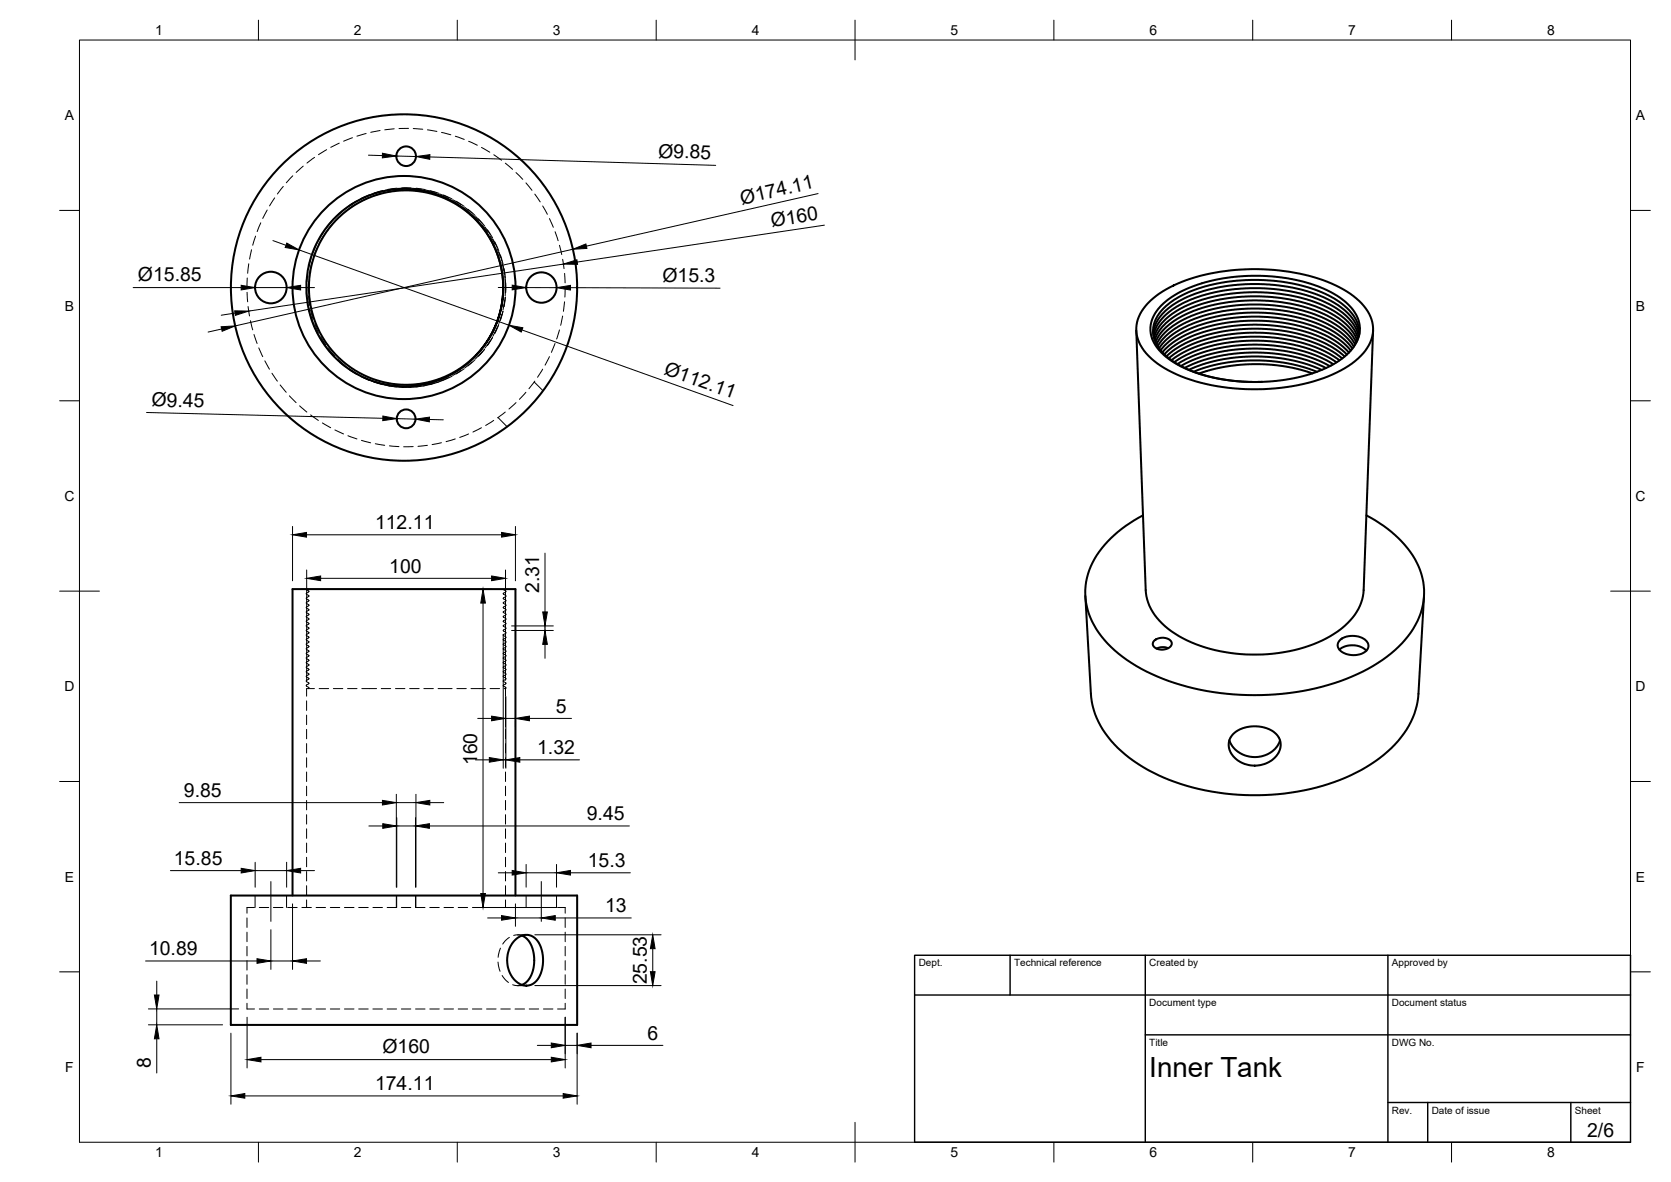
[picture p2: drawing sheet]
<svg xmlns="http://www.w3.org/2000/svg" width="420mm" height="297mm" viewBox="0 0 420 297" stroke-linecap="round" stroke-linejoin="round" font-family="sans-serif">
<!-- layer: Hidden -->
<g fill="none" stroke="#000" stroke-width=".25">
<path d="M79.1 39.5l-1.9 1.5M82.1 37.6l-2 1.3M85.3 36l-2.1 1M88.6 34.6l-2.2 .9M92.1 33.6l-2.4 .6M95.6 32.8l-2.4 .5M99.1 32.4l-2.3 .2M102.7 32.3h-2.4M103.9 32.3l2.4 .2M107.5 32.6l2.4 .4M111 33.3l2.3 .6M114.5 34.2l2.2 .8"/>
<path d="M117.8 35.5l2.2 1M121.1 37l2 1.3M124.2 38.9l1.9 1.4M64.3 59.3l-.8 2.3M65.6 56l-.9 2.2M67.2 52.8l-1.1 2.1M69.1 49.7l-1.3 2M71.2 46.8l-1.5 2M73.6 44.2l-1.6 1.7M76.2 41.7l-1.7 1.6M81.2 58.5l-1.2 2.1M81.3 59.4l-1.1 2"/>
<path d="M81.8 57.6l-1.3 2M83.4 55.7l-1.5 1.8M83.5 56.5l-1.5 1.9M84.1 54.8l-1.6 1.8M86 53.2l-1.8 1.6M86 53.9l-1.8 1.7M86.7 52.5l-1.8 1.5M88.8 51.1l-1.9 1.3M89.5 51.3l-2.6 1.9M89.7 50.5l-2 1.3M92 49.4l-2.1 1.1M92.7 49.7l-2.1 1"/>
<path d="M92.9 48.9l-2.2 1M95.4 48.2l-2.3 .7M96.1 48.6l-2.3 .7M96.3 47.9l-2.3 .6M98.8 47.5l-2.3 .4M99.6 47.9l-2.3 .4M99.8 47.3l-2.3 .3M101 47.2h2.4M102.4 47.3l-2.4 .1M103.2 47.8h-2.4M103.6 47.3l2.4 .3M104.4 47.9l3.8 .6"/>
<path d="M104.6 47.3l2.4 .4M107.1 47.8l2.4 .6M108.1 47.9l2.3 .7M109.3 48.8l2.3 .8M110.6 48.8l2.2 .9M111.5 49l2.2 1M112.7 50l2.1 1.1M113.8 50.2l2.1 1.2M114.7 50.6l2 1.3M115.8 51.8l2 1.4M116.9 52.1l1.8 1.5M117.7 52.6l1.8 1.6"/>
<path d="M118.7 53.9l1.7 1.7M119.6 54.4l1.6 1.7M120.3 55l1.6 1.8M121.2 56.5l1.4 1.8M122 57.1l1.3 1.9M122.6 57.7l1.2 2.1M123.3 59.3l1.2 2.1M127.1 41l1.8 1.6M129.8 43.4l1.6 1.7M132.2 46l1.6 1.8M134.5 48.8l1.3 1.9M136.5 51.8l1.1 2.1"/>
<path d="M138.2 54.9l.9 2.2M139.6 58.2l.7 2.3M62.1 73.5l.2 2.3M62.2 69.9l-.1 2.3M62.4 77l.3 2.4M62.5 66.3l-.2 2.4M63.2 62.8l-.4 2.3M77.1 72l.1 2.4M77.3 75.6l.4 2.3M77.4 68.4l-.2 2.4M77.6 70.9l-.1 2.3M77.6 74.4l.3 2.4"/>
<path d="M77.7 77.9l.8 2.8M78 79l.8 2.3M78.1 77.9l.6 2.3M78.2 64.9l-.6 2.4M78.5 63.9l-.8 2.7M78.5 65.9l-.8 3.8M79.5 61.6l-.9 2.2M79.7 62.5l-.9 2.2M79.9 60.6l-1 2.2M123.9 60.1l1.1 2.1M124.4 60.8l1 2.2M125 62.5l.8 2.2"/>
<path d="M125.4 63.3l.8 2.2M125.8 64.1l.7 2.3M126.2 79l-.8 2.3M126.2 65.8l.5 2.4M126.4 78.2l-.6 2.3M126.5 66.7l.4 2.4M126.5 78.2l-.7 2.3M126.7 67.5l.4 2.4M126.9 75.5l-.4 2.4M126.9 69.3l.2 2.5M127 74.7l-.3 2.4M127 70.2l.1 1.6"/>
<path d="M127.1 74.6l-.4 2.4M127.1 71.8v1.7M127.1 71.8l-.1 2.5M127.2 71.1v2.4M140.7 61.6l.5 2.4M141.5 79.4l-.5 2.4M141.5 65.2l.3 2.3M141.9 75.8l-.2 2.4M142 68.7l.1 2.4M142.1 72.3l-.1 2.4M63 80.6l.5 2.3M63.9 84.1l.7 2.2"/>
<path d="M65.1 87.4l1 2.2M66.6 90.7l1.2 2.1M68.4 93.8l1.3 2M70.4 96.7l1.6 1.9M72.8 99.5l1.6 1.7M78.9 81.8l1 2.1M79.1 81.4l1 2.2M79.2 82.4l1.1 2.1M80.5 85l1.3 2M80.6 84.6l1.3 2M80.9 85.6l1.4 1.9M82.5 87.9l1.6 1.8"/>
<path d="M82.6 87.6l1.5 1.8M83 88.4l1.6 1.8M84.9 90.5l1.8 1.6M84.9 90.3l1.8 1.5M85.5 91l1.9 1.5M87.7 92.8l2 1.3M87.7 92.6l2 1.3M88.4 93.2l2 1.2M90.7 94.5l2.2 1M90.7 94.6l2.2 1M91.5 94.9l1.4 .6M92.9 95.5l2.4 .8"/>
<path d="M92.9 95.5l1.7 .6M94 96l2.3 .7M95.7 96.5l2.3 .5M96.5 96.6l2.3 .5M97.5 96.9l2.3 .3M99.2 97.2l2.4 .1M100 97.2l2.4 .1M101 97.3h2.4M105.1 97.2l-2.3 .1M106 97l-2.4 .2M106.9 96.9l-2.3 .3M108.6 96.5l-2.3 .5"/>
<path d="M109.4 96.2l-2.3 .6M110.4 96l-2.3 .6M111.4 95.6l-1.6 .5M112.8 94.9l-2.2 .9M113.7 94.5l-2.2 1M115.9 93.1l-2.1 1.2M116.7 92.7l-2 1.3M118.7 91l-1.8 1.5M119.5 90.4l-1.8 1.6M121.2 88.4l-1.6 1.8M121.8 87.8l-1.1 1.3M121.9 87.7l-1.6 1.8"/>
<path d="M123.3 85.5l-1.4 2M123.8 84.9l-1.3 2M123.8 84.8l-1.2 2M125 82.4l-1.1 2.1M125.4 81.6l-1 2.2M125.4 81.6l-1 2.1M132.2 98.6l-1.6 1.8M134.3 96l2.2 2.2M134.5 95.8l-1.5 1.9M136.4 92.8l-1.2 2M138.2 89.6l-1.1 2.2M139.6 86.3l-1 2.2"/>
<path d="M140.7 82.9l-.7 2.3M75.3 102l1.9 1.6M78.1 104.3l2 1.3M81.1 106.3l2 1.2M84.2 108l2.2 1.1M87.5 109.5l2.2 .8M90.9 110.7l2.3 .6M94.4 111.5l2.3 .4M97.9 112l2.4 .2M103.9 112.2l-2.4 .1M107.5 111.9l-2.4 .3M111 111.3l-2.4 .4"/>
<path d="M114.5 110.3l-2.3 .7M117.8 109.1l-2.2 .8M121.1 107.5l-2.2 1.1M124.1 105.6l-2 1.3M125.2 104.9l2.3 2.3M127 103.6l-1.9 1.4M129.8 101.2l-1.8 1.6M77 148l.7 .6-.7 .5v.3l.7 .3-.7 .5v.3l.7 .4-.7 .5 .1 .3 .6 .3-.7 .6v.2l.7 .4-.7 .5v.3l.7 .4-.7 .5v.2l.7 .4-.7 .5v.3l.7 .4-.7 .5v.2l.7 .4-.7 .5v.3l.7 .4-.7 .5 .1 .3 .6 .3-.7 .5v.3l.7 .4-.7 .5v.3l.7 .3-.7 .5v.3l.7 .4-.7 .5v.3l.7 .4-.7 .5v.2l.7 .4-.7 .5v.3l.7 .4-.7 .5v.2l.7 .4-.7 .5v.3l.7 .4-.7 .5v.2l.7 .4-.7 .5v.3l.7 .4-.7 .5 .1 .3 .6 .3-.2 .2M126.5 148l.7 .5-.1 .3-.6 .3 .7 .6-.1 .3-.6 .3 .7 .5-.1 .3-.6 .4 .7 .5-.1 .3-.6 .3 .7 .5-.1 .3-.6 .4 .7 .5-.1 .3-.6 .3 .7 .6-.1 .2-.6 .4 .7 .5-.1 .3-.6 .3 .7 .6-.1 .2-.6 .4 .7 .5-.1 .3-.6 .3 .7 .6-.1 .2-.6 .4 .7 .5-.1 .3-.6 .3 .7 .6-.1 .3-.6 .3 .7 .5-.1 .3-.6 .4 .7 .5-.1 .3-.6 .3 .7 .5-.1 .3-.6 .4 .7 .5-.1 .3-.6 .3 .7 .6-.1 .2-.6 .4 .7 .5-.1 .3-.6 .3 .7 .6-.1 .3-.6 .3 .7 .5-.1 .3-.6 .3 .7 .5-.1 .3M77.1 176.1v2.4M77.1 179.7v2.4M79.1 173h-2v1.9"/>
<path d="M80.2 173h2.4M83.8 173h2.4M87.4 173h2.4M91 173h3.7M95.9 173h2.3M99.4 173h2.4M103 173h2.4M106.6 173h2.4M110.2 173h3.5M114.9 173h2.3M118.4 173h3.6M123.2 173h2.4"/>
<path d="M126.8 173h.3M127.1 173v1.9M127.1 176.1v2.4M127.1 179.7v2.4M77.1 183.3v2.4M77.1 186.9v2.3M77.1 190.4v2.4M77.1 194v2.4M77.1 197.6v2.4M127.1 183.3v2.4M127.1 186.9v2.3M127.1 190.4v2.4"/>
<path d="M127.1 194v2.4M127.1 197.6v2.4M77.1 201.2v2.3M77.1 204.7v2.4M77.1 208.3v2.4M77.1 211.9v2.4M77.1 215.4v2.4M77.1 219v2.4M127.1 201.2v2.3M127.1 204.7v2.4M127.1 208.3v2.4M127.1 211.9v2.4"/>
<path d="M127.1 215.4v2.4M127.1 219v2.4M62.1 230.7v2.4M62.1 234.3v2.4M62.1 237.8v2.4M64 228.1h-1.9v1.4M64.1 225.1v3M65.2 228.1h2.4M68.7 228.1h2.4M72.1 225.1v3M72.3 228.1h2.4M75.9 228.1h2.4"/>
<path d="M77.1 222.6v2.4M77.1 226.2v1.9M79.5 228.1h2.4M83.1 228.1h2.3M86.6 228.1h2.4M90.2 228.1h2.4M93.8 228.1h2.4M97.3 228.1h2.4M99.7 225.1v3M100.9 228.1h2.4M104.5 225.1v3h2.4M104.6 225.1v3"/>
<path d="M108.1 228.1h2.3M111.6 228.1h2.4M115.2 228.1h2.4M118.8 228.1h2.4M122.3 228.1h2.4M125.8 238.3l-.6 2.3M125.9 228.1h2.4M127.1 222.6v2.4M127.1 226.2v1.9M128.1 235.6l-1.1 .8-.6 .8M129.2 235.1l1.2-.2 .8 .2M129.5 228.1h2.4"/>
<path d="M130.1 234.9h2.3M132.3 225.1v3M133.1 228.1h2.3M136.7 228.1h2.3M139.9 225.1v3M140.2 228.1h1.9v1.4M142.1 230.7v2.4M142.1 234.3v2.4M142.1 237.8v2.4M62.1 252.1v1.5h1.9M62.1 241.4v2.4M62.1 245v2.4"/>
<path d="M62.1 248.5v2.4M65.2 253.6h2.4M68.7 253.6h2.4M72.3 253.6h2.4M75.9 253.6h2.4M79.5 253.6h2.4M83.1 253.6h2.3M86.6 253.6h2.4M90.2 253.6h2.4M93.8 253.6h2.4M97.3 253.6h2.4M100.9 253.6h2.4"/>
<path d="M104.5 253.6h2.4M108.1 253.6h2.3M111.6 253.6h2.4M115.2 253.6h2.4M118.8 253.6h2.4M122.3 253.6h2.4M125.2 241.8l.5 2.3M125.9 253.6h2.4M126.3 245.1l.7 1.1 .8 .7M128.9 247.5l1.1 .2 1.2-.2M129.5 253.6h2.4M130.1 247.7h2.3"/>
<path d="M133.1 253.6h2.3M136.7 253.6h2.3M142.1 252.1v1.5h-1.9M142.1 241.4v2.4M142.1 245v2.4M142.1 248.5v2.4"/>
</g>
<!-- layer: Visible -->
<g fill="none" stroke="#000" stroke-width=".51">
<path d="M77.7 77.9a25 25 0 0 1 1.1-14.8l1.7-3.7 1.9-2.7 2.4-2.5 2.5-2.1 3.2-1.9 3.1-1.4 3.3-.9 3.4-.4 4 .1 3 .5 3.7 1.2 3.2 1.5 2.4 1.6 2.8 2.5 2.2 2.5 1.9 2.9 1.4 3.1 .8 2.4 .6 3 .2 3.5-.3-4.2-.9-3.5-1.4-3.3-1.6-2.9-2.5-3-2.7-2.4-3.5-2.3-3.3-1.4-3.4-1-4.2-.5-4.2 .3-3.8 .9-3.6 1.4-3.1 1.9-2.7 2.3-2.6 2.9-2 3-1.3 2.7-.9 2.8-.6 2.7-.2 3 .1 3 .5 3.2 .8 2.6 1.3 3 1.7 2.8 2.3 2.8 1.7 1.7 1.9 1.5 3.1 1.8 2.8 1.2 2.6 .7 2.3 .5 2.7 .2 3-.1 3-.5 3.1-.9 2.5-1.1 4-2.6 3.5-3.3 1.7-2.1 1.4-2.3 1.3-3 .9-2.9 .5-2.9 .1-2.7v1.2l-.6 4.5-1.4 4.2-2.5 4.3-2.6 3.1-3.1 2.8-3.9 2.3-3.9 1.4-4.2 .9h-4.6l-4.3-.7-3.9-1.4-3.9-2.2-3.7-3.2-2.7-3.4-2-3.6-.9-2.2-.6-2.4M288.6 76.2a30.8 30.8 0 0 1 16.9-7.7 52.7 52.7 0 0 1 30.4 3.2 16.1 16.1 0 0 1 9 8.6 9.2 9.2 0 0 1-3.4 9.8 34.2 34.2 0 0 1-18 7.2 52.2 52.2 0 0 1-28.7-3.7 16.1 16.1 0 0 1-8.7-8.3 8.7 8.7 0 0 1 2.5-9.1zM291.9 76.9l1.1-1a25.3 25.3 0 0 1 10-4.9l3.2-.8 3.5-.6 3.6-.3h3.7l3.5 .2 3.6 .5 3.8 .8 3.4 1.1 2.4 1 2.9 1.7 1.7 1.2 1.7 1.8 1.1 1.7 .7 2.1 .1 1.8-.4 1.9-1.4 2.5-2.6 2.5-3.6 2.2-4.8 1.8-4.8 1.2-5.7 .6h-6.2l-5.4-.6-5.1-1.2-4.2-1.6-3.6-2.2-2.7-2.3-1.1-1.7-.6-1.3-.4-1.3v-1.5l.6-2.4 .8-1.5zM285.7 83l2.4 65.3a13.8 13.8 0 0 0 6.5 10.4 38.6 38.6 0 0 0 25.6 5.6 31.9 31.9 0 0 0 18.6-7.6 12.5 12.5 0 0 0 4.1-8.4l2.3-65.3M290 83.9l.5-2.3 1.6-2.6 2.9-2.4 3.3-1.9 4.4-1.6 4.2-1 4.1-.5 5.5-.2 4.9 .3 4.7 .8 4.6 1.3 3.3 1.5 3 1.8 2.5 2.2 1.5 2.3 .7 2.6M290 84.4l.8-2.4 1.7-2.3 2.3-1.9 3.4-2 4-1.5 5.2-1.2 4.6-.6 4.8-.1 4.7 .4 4 .6 4.7 1.3 3.8 1.6 2.7 1.7 2.5 2.1 1.7 2.4 .7 2.1M290.2 84.9l.3-1.1 .8-1.5 1.9-2.2 2.8-2 2.6-1.4 3.7-1.4 4.5-1.1 4.1-.6 5.2-.2 4 .2 5.1 .8 4.1 1.1 3.6 1.3 2.8 1.5 2.8 2.2 2 2.4 1 2.2M290.3 85.5l1.1-2.3 1.7-2 2.7-2 3.6-1.8 3.3-1.2 4-.9 4.4-.6 5.6-.2 4.1 .2 4.6 .8 3.8 1 3.6 1.4 2.8 1.4 2.8 2.1 1.8 2 1.1 2.2M290.6 86l1.3-2.3 2.2-2.3 2.2-1.4 3.5-1.8 3.2-1 3.5-.9 4.4-.6 5.2-.2 4 .2 4.5 .6 4 1 3.4 1.2 3.4 1.7 2.3 1.6 2 2.1 1.3 2.2M290.8 86.5l1.2-2 2-1.9 2.7-1.8 3.1-1.5 4.3-1.4 4.1-.8 4.2-.5 4.4-.1 3.7 .3 4.6 .7 3.8 .9 3.5 1.3 2.7 1.4 2.5 1.8 1.7 1.6 1.4 2.1M291.1 87l1.3-1.9 2.4-2 2.8-1.7 2.9-1.3 3.5-1.1 3.7-.8 4.8-.6 4-.1 4.3 .3 3.5 .5 2.9 .7 3.7 1.1 2.9 1.4 3.1 1.8 2.1 1.9 1.4 1.9M291.4 87.5l1.7-2 2.2-1.7 2.2-1.4 3.4-1.5 3.4-1 4.2-.8 4.3-.5h3.7l6.8 .6 4.4 .9 3.2 1.1 2.8 1.2 2.4 1.4 2.5 2.1 1.4 1.7"/>
<path d="M291.8 88l1.7-1.8 2.3-1.7 2.2-1.3 3.2-1.3 3.5-1.1 3.8-.7 3.9-.4 4.3-.1 6.6 .6 3.6 .7 3.9 1.3 3.1 1.4 2.4 1.4 1.6 1.3 1.7 1.8M292.3 88.5l1.7-1.7 2.3-1.6 2.8-1.5 2.7-1 3.7-1.1 3.7-.6 3.6-.3 3.9-.1 7 .7 3 .6 3.6 1.1 2.5 1.1 2.9 1.6 2.1 1.5 1.4 1.4M292.8 89l1.7-1.6 2.4-1.5 2.9-1.5 2.9-1 3.4-.9 2.9-.5 7-.4 6.5 .5 3.6 .7 2.7 .7 3.3 1.3 2.3 1.1 2.5 1.7 1.8 1.5M293.3 89.5l1.6-1.3 2.4-1.6 2.9-1.3 2.4-.9 6.7-1.4 3.3-.3 3.8-.1 6.7 .6 5.8 1.4 2.8 1 2.7 1.3 2.3 1.5 1.4 1.2M293.9 90l1.4-1.1 2.3-1.4 2-.9 3.4-1.2 5.7-1.3 7-.5 6.5 .5 5.8 1.2 5.3 2.1 2.4 1.3 1.8 1.4M294.6 90.5l2.2-1.5 2.1-1.1 4.9-1.8 5.6-1.1 3.8-.3 3.5-.1 5.6 .5 5.9 1.3 5 1.9 3.6 2.3M295.3 91l2.2-1.4 2.5-1.2 5-1.6 6-1 5.5-.2 5.4 .4 4.9 1 5.3 1.8 4 2.2M296.1 91.5l3.5-1.9 5.2-1.7 5.4-1 6.1-.3 3.8 .2 5.8 1 4.9 1.5 4.5 2.2M296.9 92l3.8-1.8 5.3-1.6 4.8-.8 5.4-.2 4.2 .2 5.8 1 4.6 1.5 3.6 1.7M297.9 92.5l4-1.8 4.4-1.2 5-.7 5-.2 4.7 .3 4.6 .8 4.3 1.3 3.5 1.5M299 92.9l3.6-1.4 4.8-1.2 4.1-.5 5.1-.2 4.5 .3 4.3 .7 3.3 1 3.6 1.4M300.1 93.4l4.3-1.4 4.6-1 3.5-.3 4.4-.1 4.2 .3 3.6 .6 3.4 .8 3 1.1"/>
<path d="M330 93.8l-3.1-.9-4.2-.9-3.6-.4-4.4-.1-3.7 .2-3.2 .5-3.6 .8-2.7 .9M341.8 83.9l-.4-2.5-1.1-2.1-1.7-1.9-2.9-2.2-3.2-1.7-3.9-1.4-3.8-.9-4.5-.6-3.8-.3-5.7 .3-3.7 .4-4 1-4.2 1.4-3.5 1.9-2.6 2-1.7 2.1-.7 1.4-.4 1.6v1.5l.3 1.6 1 1.8 1 1.3 1.5 1.3 1.7 1.2 1.9 1.1 2.7 1.2 5 1.5 5.8 .9 6.4 .2M287.4 129.5a27.6 27.6 0 0 0-13.5 13.8 17.1 17.1 0 0 0 3.8 17.5 42.2 42.2 0 0 0 22.5 12.2 65.7 65.7 0 0 0 42.5-4.2 29.5 29.5 0 0 0 13.7-12.7 16.9 16.9 0 0 0-3.2-19.1 32.5 32.5 0 0 0-9.6-7.5M272.9 149.8l1.4 24.6a21.7 21.7 0 0 0 8.7 15.3 50.7 50.7 0 0 0 30 10.1 54.6 54.6 0 0 0 32.9-8.5 23.5 23.5 0 0 0 10.7-15.9l1.5-25.6M290.4 160.9a3.1 3.1 0 0 1 4.1 .4 1.55 1.55 0 0 1-1.6 1.9 2.29 2.29 0 0 1-3-1.4zM293.7 162.9a3.6 3.6 0 0 0-2.9 .1M336.8 163.3a5.2 5.2 0 0 1 6.8 .2M337.1 160.7a5.1 5.1 0 0 1 6.8 .9 2.07 2.07 0 0 1-1.6 2.7 5 5 0 0 1-5.8-1.5l-.1-.9zM309.1 186l.8 1.6 1.5 1.4 1.9 .9 1.9 .4 2.1-.3 2.2-.9 1.5-1.3 .8-1.8M309.9 184.6l1.7-1.2 1.9-.7 2.5-.2 2.5 .5 1.7 .9 1.3 1.3 .5 1.6-.2 1.5-.5 1.2-.8 .9-1 .8-1.2 .7-1.3 .4-1.4 .1-2.5-.4-2.1-1.1-.9-.8-.8-1.2-.3-1.3v-.9l.2-1zM58 225.1h87.1v32.5h-87.1zM73.6 225.1v-77.1h56v77.1"/>
<path d="M129.3 236.4l.9-.7 .9-.5 .9-.3 1.1 .1 .9 .4 .9 .7 1.1 1.9 .5 2.9-.2 2.7-1 2.4-.9 1-1 .5-1.4 .2-1.6-.6-1.5-1.4-.9-1.8-.5-2.1 .1-1.9 .6-1.9zM131.2 235.1l1.2 .7 .9 1.3 .7 1.7 .3 2-.1 2.5-.6 1.7-.9 1.5-1.5 1"/>
<circle cx="102.1" cy="39.3" r="2.47"/>
<circle cx="68.1" cy="72.3" r="4"/>
<circle cx="101.6" cy="72.3" r="43.5"/>
<circle cx="101.6" cy="72.3" r="28"/>
<circle cx="136.1" cy="72.3" r="3.8"/>
<circle cx="102.1" cy="105.3" r="2.36"/>
</g>
<!-- layer: BORDER -->
<g fill="none" stroke="#000" stroke-width=".25">
<path d="M20 10.1h390v276.9h-390zM65 5.1v5M115 5.1v5M165 5.1v5M215 5.1v10M265 5.1v5M315 5.1v5M365 5.1v5M15 52.9h5M410 52.9h5M15 100.7h5M410 100.7h5"/>
<path d="M15 148.6h10M405 148.6h10M15 196.4h5M410 196.4h5M15 244.2h5M410 244.2h5M65 287v5M115 287v5M165 287v5M215 282.1v9.9M265 287v5M315 287v5"/>
<path d="M365 287v5"/>
</g>
<!-- layer: TITLEBLOCK -->
<path d="M230 240.1h180v46.9h-180zM230 250h180M254 240.1v9.9M288 240.1v46.9M349 240.1v46.9M288 260.1h122M349 277.1h61M359 277.1v9.9M395 277.1v9.9" fill="none" stroke="#000" stroke-width=".36"/>
<!-- layer: FD_Dimensions -->
<g fill="none" stroke="#000" stroke-width=".25">
<path d="M92.6 39l3.6 .1M99.7 39.2l4.9 .1M108.1 39.4l71.9 2.2M205.7 48.6l-58.3 13.3M207.3 56.6l-62.2 9.3M33.5 72.3h27.1M59.1 78.7l-3.5 .5M64.2 72.3h7.9M68.6 60.5l3.3 1.1M75.2 62.8l52.8 18.9M75.6 72.3h3.5M125.3 72.2h3.5"/>
<path d="M132.3 72.3h7.6M141.7 66.4l-79.2 11.8M143.4 72.3l37.7 .1M144 62.6l-84.9 19.3M55.7 82.7l-3.4 .7M131.3 82.9l53 19M36.9 103.7l59.3 1.4M99.8 105.2l4.7 .1M108 105.4l3.5 .1M73.6 132.3v13.7M77.1 134.4h49M129.6 132.3v13.7"/>
<path d="M137 139v14.8M75.7 148h47.8M77.1 143.2v27.7M80.6 145.3h43M121.5 151.6v72.9M126.5 159.4v33.7M127.1 143.2v27.7M128.6 158.4h10.5M128.6 157.3h10.5M137 157.3v1.1M127.1 175.1v7.6M127.2 175v18.1"/>
<path d="M137 161.9v3.5M99.7 199.6v23.4M104.6 199.6v23.4M119.5 191h3.5M120.1 180.5h3.5M126.5 191h.7M127.1 180.5h2.5M129.6 181.3v1.4M130.7 191h15M133.1 180.5h10.6M42.8 218.8h17.8M45.1 201.7h51.1"/>
<path d="M64.2 216.7v6.3M64.2 218.8h7.9M72.1 216.7v6.3M75.6 218.8h3.5M92.8 207.6h3.4M99.7 201.7h4.9M99.8 205.5v17.5M99.8 207.6h4.7M104.5 205.5v17.5M108 207.6h50.3M108.1 201.7h3.5M125.3 219.3h3.5"/>
<path d="M132.3 217.2v5.8M132.3 219.3h7.6M139.9 217.2v5.8M143.4 219.3h15.1M68.1 233.6v10M73.6 227.1v16.5M119.4 228.1h20.6M122.6 230.7h3.5M129.6 227.1v5.7M129.6 230.7h6.5M134.5 234.9h31.7M139.6 230.7h19.1"/>
<path d="M164.1 238.4v5.8M36.6 241.5h28M37.3 253.5h22.7M37.3 257.5h18.7M39.4 246.6v3.4M39.4 253.5v4M58.1 259.6v17.9M62.1 255.6v12.8M68.1 241.5h5.5M77.1 241.5h3.5M134.5 247.7h31.7M142.1 255.6v12.8"/>
<path d="M145.1 259.6v17.9M39.4 261.1v8.5M61.6 275.4h80M65.6 266.3h73M135.1 262.7h3.5M142.1 262.7h3M148.6 262.7h18.1"/>
</g>
<g fill="#000" stroke="#000" stroke-width=".25">
<path d="M96.2 38.5l3.5 .7-3.6 .5zM104.6 39.3l3.5-.4v1.1zM59 78.1l3.5 .1-3.3 1.1zM60.6 71.7l3.6 .6-3.6 .6zM72.1 61.1l3.1 1.7-3.5-.6zM72.1 72.3l3.5-.6v1.2zM128.8 71.7l3.5 .6-3.5 .5zM139.9 72.3l3.5-.6v1.2zM141.7 66.4l3.4-1.1 .1 1.1zM144 62.6l3.3-1.3 .3 1.1zM55.6 82.1l3.5-.2-3.2 1.4zM128 81.7l3.5 .7-.4 1z"/>
<path d="M96.3 104.5l3.5 .7-3.6 .5zM104.5 105.3l3.5-.5-.1 1.2zM73.6 134.4l3.5-.6v1.2zM126.1 133.8l3.5 .6-3.5 .6zM77.1 145.3l3.5-.6v1.2zM121.5 148l.5 3.6h-1.1zM123.6 144.7l3.5 .6-3.5 .6zM136.5 153.8h1.1l-.6 3.5zM123.6 180l3.5 .5-3.5 .6zM129.6 180.5l3.5-.5v1.1zM137 158.4l.6 3.5h-1.1zM123 190.4l3.5 .6-3.5 .5z"/>
<path d="M127.2 191l3.5-.6v1.1zM60.6 218.2l3.6 .6-3.6 .6zM72.1 218.8l3.5-.6v1.2zM96.2 201.1l3.5 .6-3.5 .6zM96.2 207l3.6 .6-3.6 .6zM104.5 207.6l3.5-.6v1.2zM104.6 201.7l3.5-.6v1.2zM128.8 218.7l3.5 .6-3.5 .6zM139.9 219.3l3.5-.6v1.2zM120.9 224.5h1.1l-.5 3.6zM126.1 230.1l3.5 .6-3.5 .6zM136.1 230.7l3.5-.6v1.2z"/>
<path d="M164.1 234.9l.6 3.5h-1.2zM38.8 250h1.2l-.6 3.5zM64.6 240.9l3.5 .6-3.5 .6zM73.6 241.5l3.5-.6v1.2zM163.5 244.2h1.2l-.6 3.5zM39.4 257.5l.6 3.6h-1.2zM58.1 275.4l3.5-.6v1.2zM62.1 266.3l3.5-.6v1.2zM138.6 262.1l3.5 .6-3.5 .6zM138.6 265.7l3.5 .6-3.5 .6zM141.6 274.8l3.5 .6-3.5 .6zM145.1 262.7l3.5-.6v1.2z"/>
</g>
<!-- layer: Smart Centers -->
<path d="M68.1 221.5v10M136.1 221.5v10" fill="none" stroke="#000" stroke-width=".25"/>
<text font-size="7" x="289" y="270.6">Inner Tank</text>
<g font-size="4.9">
<text x="165.5" y="39.6" transform="rotate(2 165.5 39.6)">Ø9.85</text>
<text x="186.6" y="51.4" transform="rotate(-13 186.6 51.4)">Ø174.11</text>
<text x="194.1" y="57" transform="rotate(-8 194.1 57)">Ø160</text>
<text x="34.7" y="70.7">Ø15.85</text>
<text x="166.6" y="70.8">Ø15.3</text>
<text x="166.7" y="94" transform="rotate(20 166.7 94)">Ø112.11</text>
<text x="38.1" y="102.1" transform="rotate(1 38.1 102.1)">Ø9.45</text>
<text x="94.3" y="133">112.11</text>
<text x="97.9" y="143.9">100</text>
<text x="135.6" y="149" transform="rotate(-90 135.6 149)">2.31</text>
<text x="139.8" y="179.1">5</text>
<text x="135.1" y="189.5">1.32</text>
<text x="120" y="192.3" transform="rotate(-90 120 192.3)">160</text>
<text x="46.2" y="200.2">9.85</text>
<text x="147.6" y="206.1">9.45</text>
<text x="43.7" y="217.3">15.85</text>
<text x="147.8" y="217.9">15.3</text>
<text x="152.1" y="229.2">13</text>
<text x="37.5" y="240">10.89</text>
<text x="162.7" y="247.4" transform="rotate(-90 162.7 247.4)">25.53</text>
<text x="162.8" y="261.2">6</text>
<text x="38" y="268.4" transform="rotate(-90 38 268.4)">8</text>
<text x="96.2" y="264.7">Ø160</text>
<text x="94.3" y="274">174.11</text>
<text x="399.1" y="285.7">2/6</text>
</g>
<g font-size="3.5">
<text x="39" y="8.8">1</text>
<text x="89" y="8.8">2</text>
<text x="139" y="8.8">3</text>
<text x="189" y="8.8">4</text>
<text x="239" y="8.8">5</text>
<text x="289" y="8.8">6</text>
<text x="339" y="8.8">7</text>
<text x="389" y="8.8">8</text>
<text x="16.3" y="30.2">A</text>
<text x="411.3" y="30.2">A</text>
<text x="16.3" y="78">B</text>
<text x="411.3" y="78">B</text>
<text x="16.2" y="125.9">C</text>
<text x="411.2" y="125.9">C</text>
<text x="16.2" y="173.7">D</text>
<text x="411.2" y="173.7">D</text>
<text x="16.3" y="221.6">E</text>
<text x="411.3" y="221.6">E</text>
<text x="16.4" y="269.4">F</text>
<text x="411.4" y="269.4">F</text>
<text x="39" y="290.8">1</text>
<text x="89" y="290.8">2</text>
<text x="139" y="290.8">3</text>
<text x="189" y="290.8">4</text>
<text x="239" y="290.8">5</text>
<text x="289" y="290.8">6</text>
<text x="339" y="290.8">7</text>
<text x="389" y="290.8">8</text>
</g>
<g font-size="2.5">
<text x="231" y="242.9">Dept.</text>
<text x="255" y="242.9">Technical reference</text>
<text x="289" y="242.9">Created by</text>
<text x="350" y="242.9">Approved by</text>
<text x="289" y="252.8">Document type</text>
<text x="350" y="252.8">Document status</text>
<text x="289" y="262.9">Title</text>
<text x="350" y="262.9">DWG No.</text>
<text x="350" y="279.9">Rev.</text>
<text x="360" y="279.9">Date of issue</text>
<text x="396" y="279.9">Sheet</text>
</g>
</svg>
